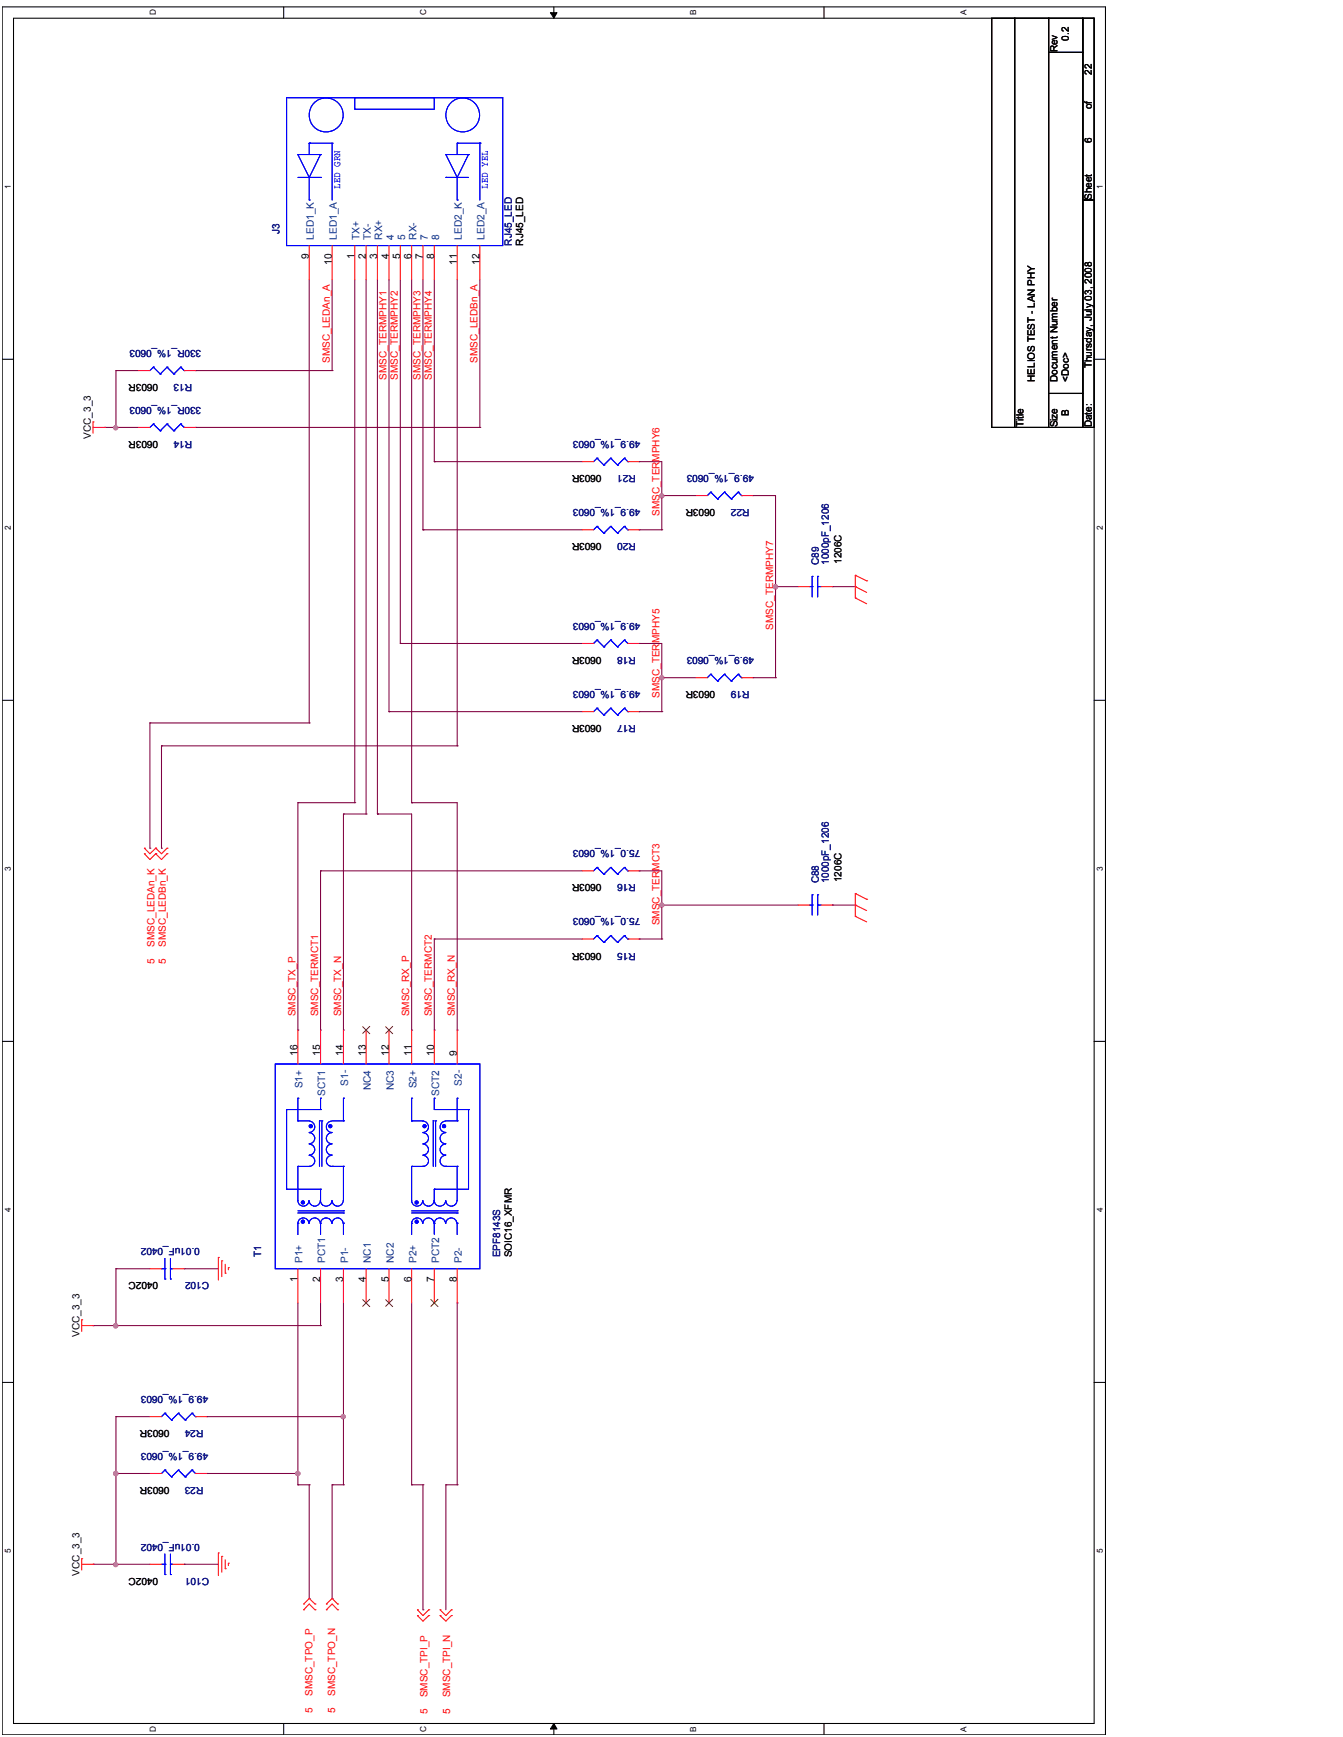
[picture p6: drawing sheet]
<svg xmlns="http://www.w3.org/2000/svg" width="216mm" height="279mm" viewBox="0 0 216 279" stroke-linecap="round" stroke-linejoin="round" font-family="sans-serif">
<path d="M.4 1.1h177.3v277.9h-177.3zM2.2 2.9h173.7v274.3h-173.7z" fill="none" stroke="#000" stroke-width=".17"/>
<g fill="#fff">
<path d="M.6 249.1h1.4v.7h-1.4z"/>
<path d="M176.1 249.1h1.5v.7h-1.5z"/>
</g>
<path d="M.4 222.4h1.8M175.9 222.4h1.8" fill="none" stroke="#000" stroke-width=".17"/>
<g fill="#fff">
<path d="M.6 194.2h1.4v.7h-1.4z"/>
<path d="M176.1 194.2h1.5v.7h-1.5z"/>
</g>
<path d="M.4 167.5h1.8M175.9 167.5h1.8" fill="none" stroke="#000" stroke-width=".17"/>
<g fill="#fff">
<path d="M.6 139.4h1.4v.7h-1.4z"/>
<path d="M176.1 139.4h1.5v.7h-1.5z"/>
</g>
<path d="M.4 112.6h1.8M175.9 112.6h1.8" fill="none" stroke="#000" stroke-width=".17"/>
<g fill="#fff">
<path d="M.6 84.5h1.4v.7h-1.4z"/>
<path d="M176.1 84.5h1.5v.7h-1.5z"/>
</g>
<path d="M.4 57.8h1.8M175.9 57.8h1.8" fill="none" stroke="#000" stroke-width=".17"/>
<g fill="#fff">
<path d="M.6 29.6h1.4v.8h-1.4z"/>
<path d="M176.1 29.6h1.5v.8h-1.5z"/>
<path d="M23.9 277.7h1.5v.9h-1.5z"/>
<path d="M23.9 1.5h1.5v1h-1.5z"/>
<path d="M67.3 277.7h1.5v.9h-1.5z"/>
<path d="M67.3 1.5h1.5v1h-1.5z"/>
</g>
<path d="M45.6 1.1v1.8M45.6 277.2v1.8" fill="none" stroke="#000" stroke-width=".17"/>
<g fill="#fff">
<path d="M110.7 277.7h1.5v.9h-1.5z"/>
<path d="M110.7 1.6h1.5v.9h-1.5z"/>
</g>
<path d="M89 1.1v1.8M89 277.2v1.8" fill="none" stroke="#000" stroke-width=".17"/>
<path d="M88.5 2h1l-.5 .9zM89 277.2l.5 .9h-1z" fill="#000"/>
<path d="M88.5 2h1l-.5 .9zM89 277.2l.5 .9h-1z" fill="none" stroke="#000" stroke-width=".16"/>
<g fill="#fff">
<path d="M154.2 277.7h1.5v.9h-1.5z"/>
<path d="M154.2 1.6h1.5v.9h-1.5z"/>
</g>
<path d="M132.5 1.1v1.8M132.5 277.2v1.8" fill="none" stroke="#000" stroke-width=".17"/>
<g fill="none" stroke="#800040" stroke-width=".17">
<path d="M18.6 59.6h.1M18.6 59.6h3.7M18.6 59.6v9.2M31.4 59.6h.1M31.4 59.6h22M53.4 59.6h.1M53.4 45v14.6M77.1 45v23.8M16.8 68.8h.1M16.8 68.8h1.8M18.6 68.8h.1M31.4 68.8h.1"/>
<path d="M31.4 68.8h45.7M77.1 68.8h.1"/>
</g>
<circle cx="18.6" cy="68.8" r=".34" fill="#f0f"/>
<circle cx="18.6" cy="68.8" r=".34" fill="none" stroke="#f0f" stroke-width=".17"/>
<g fill="none" stroke="#800040" stroke-width=".17">
<path d="M49.7 45v71.3M57 45v84.1M58.9 45v85.9M60.7 45v85.9M66.2 45v84.1M73.5 45v75M18.6 68.8h.1M18.6 68.8h3.7M49.7 116.3h.1M73.5 120h.1M47.9 129.1h.1M47.9 129.1v36.6"/>
<path d="M47.9 129.1h9.1M55.2 130.9h.1M55.2 130.9h3.7M55.2 130.9v34.8M57 129.1h.1M58.9 130.9h.1M60.7 130.9h.1M60.7 130.9h5.5v34.8M66.2 129.1h.1M66.2 129.1h7.3v36.6M51.5 140.1h.1M51.5 140.1h42.1"/>
<path d="M51.5 140.1v25.6M69.8 151h.1M69.8 151v14.7M69.8 151h23.8M102.7 151h.1M102.7 140.1h.1M102.7 140.1h3.7v5.5M102.7 151h3.7M106.4 145.6h.1M106.4 145.6h22M47.9 165.7h.1M51.5 165.7h.1"/>
<path d="M55.2 165.7h.1M66.2 165.7h.1M69.8 165.7h.1M73.5 165.7h.1"/>
</g>
<circle cx="106.4" cy="145.6" r=".34" fill="#f0f"/>
<circle cx="106.4" cy="145.6" r=".34" fill="none" stroke="#f0f" stroke-width=".17"/>
<g fill="none" stroke="#800040" stroke-width=".17">
<path d="M68 45v40.2M69.8 45v29.3M69.8 74.3h.1M69.8 74.3h23.8M106.4 79.7h.1M106.4 74.3v5.4M68 85.2h.1M68 85.2h25.6M102.7 85.2h.1M102.7 85.2h3.7M24.1 116.3h.1M24.1 116.3h25.6"/>
<path d="M24.1 116.3v20.1M26 120h.1M26 120h47.5M26 120v16.4M24.1 136.4h.1M26 136.4h.1M106.4 151h.1M106.4 145.6v5.4"/>
</g>
<circle cx="106.4" cy="79.8" r=".34" fill="#f0f"/>
<circle cx="106.4" cy="79.8" r=".34" fill="none" stroke="#f0f" stroke-width=".17"/>
<path d="M102.7 74.3h.1M102.7 74.3h3.7M106.4 79.7h.1M106.4 79.7h5.5M102.7 114.5h.1M102.7 114.5h3.7M106.4 109h.1M106.4 103.5v5.5" fill="none" stroke="#800040" stroke-width=".17"/>
<circle cx="106.4" cy="109" r=".34" fill="#f0f"/>
<circle cx="106.4" cy="109" r=".34" fill="none" stroke="#f0f" stroke-width=".17"/>
<path d="M124.7 79.7v14.7M124.7 94.4h.1M102.7 103.5h.1M102.7 103.5h3.7M106.4 109h.1M106.4 109h5.5M121 109h.1M121 109h3.7" fill="none" stroke="#800040" stroke-width=".17"/>
<circle cx="124.7" cy="94.4" r=".36" fill="#f0f"/>
<circle cx="124.7" cy="94.4" r=".36" fill="none" stroke="#f0f" stroke-width=".17"/>
<g fill="none" stroke="#800040" stroke-width=".17">
<path d="M62.5 45v69.5M64.4 45v58.5M106.4 79.7v5.5M121 79.7h.1M121 79.7h3.7M106.4 85.2h.1M124.7 94.4h.1M124.7 94.4h3.7M124.7 94.4v14.6M133.8 94.4h.1M133.8 94.4h3.7M62.5 114.5h.1"/>
<path d="M62.5 114.5h31.1M64.4 103.5h.1M64.4 103.5h29.2M106.4 114.5h.1M106.4 109v5.5M124.7 109h.1M133.8 145.6h.1M133.8 145.6h3.7M18.6 213.2h.1M18.6 213.2h32.9M51.5 213.2h.1M51.5 209.6v3.6"/>
</g>
<circle cx="18.6" cy="213.2" r=".36" fill="#f0f"/>
<circle cx="18.6" cy="213.2" r=".36" fill="none" stroke="#f0f" stroke-width=".17"/>
<g fill="none" stroke="#800040" stroke-width=".17">
<path d="M47.9 209.6v27.4M55.2 209.6v18.3M33.2 237h.1M33.2 237h14.7M47.9 237h.1M47.9 238.8h1.8M49.7 238.8h.1M49.7 238.8v18.3M53.4 238.8h.1M53.4 238.8h1.8M53.4 238.8v18.3M55.2 227.9h.1"/>
<path d="M49.7 257.1h.1M53.4 257.1h.1"/>
</g>
<circle cx="47.9" cy="237" r=".35" fill="#f0f"/>
<circle cx="47.9" cy="237" r=".35" fill="none" stroke="#f0f" stroke-width=".17"/>
<path d="M33.2 227.9h.1M33.2 227.9h22" fill="none" stroke="#800040" stroke-width=".17"/>
<circle cx="55.2" cy="227.9" r=".34" fill="#f0f"/>
<circle cx="55.2" cy="227.9" r=".34" fill="none" stroke="#f0f" stroke-width=".17"/>
<path d="M18.6 237h.1M18.6 237h5.5" fill="none" stroke="#800040" stroke-width=".17"/>
<circle cx="18.6" cy="237" r=".34" fill="#f0f"/>
<circle cx="18.6" cy="237" r=".34" fill="none" stroke="#f0f" stroke-width=".17"/>
<g fill="none" stroke="#800040" stroke-width=".17">
<path d="M66.2 209.6v29.2M73.5 209.6h.1M73.5 209.6v29.2M18.6 227.9h.1M18.6 237h.1M18.6 227.9h5.5M18.6 227.9v23.7M66.2 238.8h.1M66.2 238.8h1.8M68 238.8h.1M68 238.8v20.1M71.7 238.8h.1"/>
<path d="M71.7 238.8h1.8M71.7 238.8v20.1M73.5 238.8h.1M18.6 251.6h.1M18.6 251.6h5.5M68 258.9h.1"/>
</g>
<circle cx="18.6" cy="237" r=".34" fill="#f0f"/>
<circle cx="18.6" cy="237" r=".34" fill="none" stroke="#f0f" stroke-width=".17"/>
<circle cx="18.6" cy="251.7" r=".34" fill="#f0f"/>
<circle cx="18.6" cy="251.7" r=".34" fill="none" stroke="#f0f" stroke-width=".17"/>
<g fill="none" stroke="#800040" stroke-width=".17">
<path d="M15 213.2h.1M15 213.2h3.6M18.6 213.2h.1M18.6 204.1h.1M18.6 204.1v9.1M18.6 204.1h5.5M29.6 204.1h.1M29.6 204.1h5.5M47.9 238.8h.1M47.9 237v1.8M55.2 238.8h.1M55.2 227.9v10.9"/>
<path d="M15 251.6h.1M15 251.6h3.6M29.6 251.6h.1M29.6 251.6h5.5"/>
</g>
<g fill="none" stroke="#f00" stroke-width=".17">
<path d="M22.3 59.6h1.8M29.6 59.6h1.8M15 67.9h.1M15 68.8h1.8M15 67.9v1.8M16.8 68.8h.1M22.3 68.8h1.8M29.6 68.8h1.8M93.6 74.3h1.8M100.9 74.3h1.8M111.9 79.7h1.8M119.2 79.7h1.8"/>
<path d="M93.6 85.2h1.8M100.9 85.2h1.8M128.4 94.4h1.8M132 94.4h1.8M137.5 96.2h.1M137.5 92.5h.1M137.5 94.4h.1M137.5 96.2l1.8 .9M137.5 92.5v3.7M137.5 92.5l1.8 .9M137.5 94.4l1.8 .9M139.3 93.4h.1"/>
<path d="M93.6 114.5h1.8M93.6 103.5h1.8M100.9 114.5h1.8M100.9 103.5h1.8M111.9 109h1.8M119.2 109h1.8M23.2 137.3h.1M23.2 136.4h.1M23.2 137.3l.9 1 .9-1M23.2 136.4l.9 .9 .9-.9M25 137.3h.1M25 136.4h.1"/>
<path d="M25 137.3l1 1 .9-1M25 136.4l1 .9 .9-.9M26.9 137.3h.1M26.9 136.4h.1M93.6 151h1.8M93.6 140.1h1.8M100.9 151h1.8M100.9 140.1h1.8M128.4 145.6h1.8M132 145.6h1.8M137.5 147.4h.1M137.5 143.7h.1"/>
<path d="M137.5 145.6h.1M137.5 143.7v3.7M137.5 147.4l1.8 .9M137.5 143.7l1.8 1M137.5 145.6l1.8 .9M139.3 144.7h.1M13.1 212.3h.1M13.1 213.2h1.9M13.1 212.3v1.9M15 213.2h.1M24.1 204.1h1.9M27.8 204.1h1.8"/>
<path d="M35.1 202.3h.1M35.1 202.3v3.6M35.7 202.8h.1M35.7 202.8v2.6M36.2 204.8h.1M36.2 203.4v1.4M36.7 203.9h.1M36.7 203.9v.4M24.1 237h1.9M24.1 227.9h1.9M31.4 237h1.8M31.4 227.9h1.8"/>
<path d="M13.1 250.7h.1M13.1 250.7v1.8M13.1 251.6h1.9M15 251.6h.1M24.1 251.6h1.9M27.8 251.6h1.8M35.1 249.8h.1M35.1 249.8v3.6M35.7 250.3h.1M35.7 250.3v2.6M36.2 252.3h.1M36.2 250.9v1.4"/>
<path d="M36.7 251.4h.1M36.7 251.4v.4M48.8 258h.1M48.8 258.9h.1M48.8 258l.9-.9 .9 .9M48.8 258.9l.9-.9 .9 .9M50.6 258h.1M50.6 258.9h.1M52.5 258h.1M52.5 258.9h.1M52.5 258l.9-.9 .9 .9M52.5 258.9l.9-.9 .9 .9"/>
<path d="M54.3 258h.1M54.3 258.9h.1M67.1 259.9h.1M67.1 258.9h.1M67.1 259.9l.9 .9 .9-.9M67.1 258.9l.9 1 .9-1M68.9 259.9h.1M68.9 258.9h.1M70.7 259.9h.1M70.7 258.9h.1M70.7 259.9l1 .9 .9-.9M70.7 258.9l1 1 .9-1"/>
<path d="M72.6 259.9h.1M72.6 258.9h.1"/>
</g>
<path d="M159.4 2.9h3.7v65.9h-3.7zM163.1 2.9h5.5v65.9h-5.5zM168.6 8.4h5.5v54.9h-5.5zM168.6 2.9h5.5v5.5h-5.5zM174.1 2.9h1.8v29.3h-1.8zM174.1 32.2h1.8v36.6h-1.8zM168.6 63.3h5.5v5.5h-5.5z" fill="none" stroke="#000" stroke-width=".17"/>
<g fill="none" stroke="#00f" stroke-width=".17">
<path d="M24.7 59.1h.1M24.7 59.1l-.6 .5M24.7 59.1l1.1 1.1M26.9 59.1h.1M26.9 59.1l-1.1 1.1M26.9 59.1l1.1 1.1M29.1 59.1h.1M29.1 59.1l-1.1 1.1M29.1 59.1l.5 .5M29.6 59.6h.1M24.7 68.2h.1M24.7 68.2l-.6 .6"/>
<path d="M24.7 68.2l1.1 1.1M25.8 60.2h.1M25.8 69.3h.1M26.9 68.2h.1M26.9 68.2l-1.1 1.1M26.9 68.2l1.1 1.1M28 60.2h.1M28 69.3h.1M29.1 68.2h.1M29.1 68.2l-1.1 1.1M29.1 68.2l.5 .6M29.6 68.8h.1"/>
<path d="M96 73.7h.1M96 73.7l-.6 .6M96 73.7l1.1 1.1M97.1 74.8h.1M98.2 73.7h.1M98.2 73.7l-1.1 1.1M98.2 73.7l1.1 1.1M99.3 74.8h.1M100.4 73.7h.1M100.4 73.7l-1.1 1.1M100.4 73.7l.5 .6M100.9 74.3h.1"/>
<path d="M114.3 79.2h.1M114.3 79.2l-.6 .5M114.3 79.2l1.1 1.1M116.5 79.2h.1M116.5 79.2l-1.1 1.1M116.5 79.2l1.1 1.1M118.7 79.2h.1M118.7 79.2l-1.1 1.1M118.7 79.2l.5 .5M119.2 79.7h.1M96 84.7h.1M96 84.7l-.6 .5"/>
<path d="M96 84.7l1.1 1.1M97.1 85.8h.1M98.2 84.7h.1M98.2 84.7l-1.1 1.1M98.2 84.7l1.1 1.1M99.3 85.8h.1M100.4 84.7h.1M100.4 84.7l-1.1 1.1M100.4 84.7l.5 .5M100.9 85.2h.1M115.4 80.3h.1M117.6 80.3h.1"/>
<path d="M130.2 94.4h.4M130.6 94.4h.1M130.6 92.7h.1M130.6 92.7v3.3M131.4 92.7h.1M131.4 94.4h.1M131.4 92.7v3.3M131.4 94.4h.6M96 113.9h.1M96 103h.1M96 113.9l-.6 .6M96 113.9l1.1 1.1"/>
<path d="M96 103l-.6 .5M96 103l1.1 1.1M97.1 115h.1M97.1 104.1h.1M98.2 113.9h.1M98.2 103h.1M98.2 113.9l-1.1 1.1M98.2 113.9l1.1 1.1M98.2 103l-1.1 1.1M98.2 103l1.1 1.1M99.3 115h.1M99.3 104.1h.1"/>
<path d="M100.4 113.9h.1M100.4 103h.1M100.4 113.9l-1.1 1.1M100.4 113.9l.5 .6M100.4 103l-1.1 1.1M100.4 103l.5 .5M100.9 114.5h.1M100.9 103.5h.1M114.3 108.5h.1M114.3 108.5l-.6 .5M114.3 108.5l1.1 1.1M115.4 109.6h.1"/>
<path d="M116.5 108.5h.1M116.5 108.5l-1.1 1.1M116.5 108.5l1.1 1.1M117.6 109.6h.1M118.7 108.5h.1M118.7 108.5l-1.1 1.1M118.7 108.5l.5 .5M119.2 109h.1M96 139.5h.1M96 139.5l-.6 .6M96 139.5l1.1 1.1M98.2 139.5h.1"/>
<path d="M98.2 139.5l-1.1 1.1M98.2 139.5l1.1 1.1M100.4 139.5h.1M100.4 139.5l-1.1 1.1M100.4 139.5l.5 .6M96 150.5h.1M96 150.5l-.6 .5M96 150.5l1.1 1.1M97.1 151.6h.1M97.1 140.6h.1M98.2 150.5h.1M98.2 150.5l-1.1 1.1"/>
<path d="M98.2 150.5l1.1 1.1M99.3 151.6h.1M99.3 140.6h.1M100.4 150.5h.1M100.4 150.5l-1.1 1.1M100.4 150.5l.5 .5M100.9 151h.1M100.9 140.1h.1M130.2 145.6h.4M130.6 145.6h.1M130.6 143.9h.1M130.6 143.9v3.3"/>
<path d="M131.4 143.9h.1M131.4 145.6h.1M131.4 145.6h.6M131.4 143.9v3.3M46.1 178.5h.1M46.1 178.5v12.8M46.1 178.5h5.4M47.9 176.7h.1M47.9 176.7v3.6M51.5 178.5h.1M51.5 176.7h.1M51.5 176.7v1.8"/>
<path d="M55.2 176.7h.1M55.2 176.7v3.6M46.1 191.3h.1M46.1 191.3h5.4M47.9 196.8a.89 .89 0 0 1 .9-.9 .89 .89 0 0 1 .9 .9M47.9 187.6v5.5a.89 .89 0 0 0 .9 .9 .89 .89 0 0 0 .9-.9M47.9 196.8h.1M47.9 187.6h.1M47.9 180.3h.1M47.9 195.1h7.3M47.9 194.8h7.3M47.9 196.8v1.8"/>
<path d="M47.9 187.6h1.8M47.9 180.3h1.8M49.7 196.8a.89 .89 0 0 1 .9-.9 .89 .89 0 0 1 .9 .9M49.7 185.8a.89 .89 0 0 1 .9 .9 .89 .89 0 0 1-.9 .9M49.7 184a.89 .89 0 0 1 .9 .9 .89 .89 0 0 1-.9 .9M49.7 182.2a.89 .89 0 0 1 .9 .9 .89 .89 0 0 1-.9 .9M49.7 180.3a.91 .91 0 0 1 .9 .9 .91 .91 0 0 1-.9 1M49.7 193.1a.89 .89 0 0 0 .9 .9 .89 .89 0 0 0 .9-.9M49.7 187.6h.1M51.4 180.3h.1M51.4 180.3v7.3M51.5 196.8a.91 .91 0 0 1 1-.9 .91 .91 0 0 1 .8 .9"/>
<path d="M51.5 191.3v1.8a.91 .91 0 0 0 .9 .9 .91 .91 0 0 0 .9-.9M51.5 196.8h.1M51.5 191.3h.1M51.5 196.8v1.8M51.7 180.3h.1M51.7 180.3v7.3M53.3 184a.89 .89 0 0 0-.8 .9 .89 .89 0 0 0 .9 .9M53.3 185.8a.89 .89 0 0 0-.8 .9 .89 .89 0 0 0 .9 .9M53.3 182.2a.89 .89 0 0 0-.8 .9 .89 .89 0 0 0 .9 .9M53.3 180.3a.91 .91 0 0 0-.9 1 .91 .91 0 0 0 1 .9M53.4 196.8a.89 .89 0 0 1 .9-.9 .89 .89 0 0 1 .9 .9M53.4 193.1a.89 .89 0 0 0 .9 .9 .89 .89 0 0 0 .9-.9"/>
<path d="M53.4 187.6h.1M53.4 187.6h1.8M53.4 180.3h1.8M55.2 195.1h.1M55.2 194.8h.1M55.2 196.8h.1M55.2 187.6h.1M55.2 180.3h.1M55.2 187.6v5.5M55.2 196.8v1.8M26 204.1h.5M26.5 205.7h.1"/>
<path d="M26.5 204.1h.1M26.5 202.4v3.3M27.4 204.1h.1M27.4 205.7h.1M27.4 202.4v3.3M27.4 204.1h.4M26.5 236.5h.1M26.5 227.3h.1M26.5 236.5l-.5 .5M26.5 236.5l1.1 1.1M26.5 227.3l-.5 .6M26.5 227.3l1.1 1.1"/>
<path d="M27.6 237.6h.1M27.6 228.4h.1M28.7 236.5h.1M28.7 227.3h.1M28.7 236.5l-1.1 1.1M28.7 236.5l1.1 1.1M28.7 227.3l-1.1 1.1M28.7 227.3l1.1 1.1M29.8 237.6h.1M29.8 228.4h.1M30.9 236.5h.1M30.9 227.3h.1"/>
<path d="M30.9 236.5l-1.1 1.1M30.9 236.5l.5 .5M30.9 227.3l-1.1 1.1M30.9 227.3l.5 .6M31.4 237h.1M31.4 227.9h.1M26 251.6h.5M26.5 253.3h.1M26.5 251.6h.1M26.5 250v3.3M27.4 251.6h.1M27.4 253.3h.1"/>
<path d="M27.4 251.6h.4M27.4 250v3.3"/>
</g>
<circle cx="50" cy="181.1" r=".26" fill="#00f"/>
<circle cx="50" cy="181.1" r=".26" fill="none" stroke="#00f" stroke-width=".17"/>
<circle cx="53.1" cy="181.1" r=".26" fill="#00f"/>
<circle cx="53.1" cy="181.1" r=".26" fill="none" stroke="#00f" stroke-width=".17"/>
<circle cx="48.7" cy="196.5" r=".26" fill="#00f"/>
<circle cx="48.7" cy="196.5" r=".26" fill="none" stroke="#00f" stroke-width=".17"/>
<circle cx="48.7" cy="193.4" r=".26" fill="#00f"/>
<g fill="none" stroke="#00f" stroke-width=".17">
<path d="M68 184a.89 .89 0 0 1 .9 .9 .89 .89 0 0 1-.9 .9M69.8 196.8a.91 .91 0 0 1 .9-.9 .91 .91 0 0 1 .9 .9M69.8 191.3h.1M69.8 193.1a.91 .91 0 0 0 .9 .9 .91 .91 0 0 0 .9-.9M69.8 191.3h5.5M71.6 182.2a.89 .89 0 0 0-.9 .9 .89 .89 0 0 0 1 .9M71.7 187.6h.1M71.7 180.3h1.8M71.7 187.6h1.8M73.5 180.3h.1"/>
<circle cx="48.7" cy="193.4" r=".26"/>
</g>
<circle cx="71.4" cy="181.1" r=".26" fill="#00f"/>
<g fill="none" stroke="#00f" stroke-width=".17">
<path d="M66.2 176.7h.1M66.2 176.7v3.6M69.8 176.7h.1M69.8 176.7v1.8h5.5M75.3 178.5h.1M66.2 187.6v5.5a.89 .89 0 0 0 .9 .9 .89 .89 0 0 0 .9-.9M66.2 196.8h.1M66.2 180.3h.1M66.2 187.6h.1M66.2 194.8h7.3M66.2 196.8v1.8M66.2 180.3h1.8"/>
<path d="M68 180.3a.91 .91 0 0 1 .9 .9 .91 .91 0 0 1-.9 1M68 193.1a.89 .89 0 0 0 .9 .9 .89 .89 0 0 0 .9-.9M69.6 180.3h.1M69.6 180.3v7.3M69.8 191.3h.1M69.8 191.3v1.8M71.6 185.8a.89 .89 0 0 0-.9 .9 .89 .89 0 0 0 1 .9M71.6 180.3a.91 .91 0 0 0-.9 1 .91 .91 0 0 0 1 .9M71.7 193.1a.89 .89 0 0 0 .9 .9 .89 .89 0 0 0 .9-.9M71.7 196.8a.89 .89 0 0 1 .9-.9 .89 .89 0 0 1 .9 .9M73.5 194.8h.1M73.5 187.6h.1"/>
<path d="M73.5 187.6v5.5"/>
<circle cx="71.4" cy="181.1" r=".26"/>
</g>
<circle cx="67" cy="193.4" r=".26" fill="#00f"/>
<g fill="none" stroke="#00f" stroke-width=".17">
<path d="M73.5 176.7h.1M73.5 176.7v3.6M66.2 196.8a.89 .89 0 0 1 .9-.9 .89 .89 0 0 1 .9 .9M66.2 187.6h1.8M68 187.6h.1M70 180.3h.1M70 180.3v7.3M73.5 196.8h.1M73.5 196.8v1.8"/>
<circle cx="67" cy="193.4" r=".26"/>
</g>
<circle cx="68.3" cy="181.1" r=".26" fill="#00f"/>
<g fill="none" stroke="#00f" stroke-width=".17">
<path d="M75.3 178.5h.1M75.3 178.5v12.8M66.2 195.1h7.3M68 196.8a.89 .89 0 0 1 .9-.9 .89 .89 0 0 1 .9 .9M68 185.8a.89 .89 0 0 1 .9 .9 .89 .89 0 0 1-.9 .9M68 182.2a.89 .89 0 0 1 .9 .9 .89 .89 0 0 1-.9 .9M69.8 196.8h.1M69.8 196.8v1.8M71.6 184a.89 .89 0 0 0-.9 .9 .89 .89 0 0 0 1 .9M73.5 195.1h.1"/>
<circle cx="68.3" cy="181.1" r=".26"/>
</g>
<circle cx="67" cy="196.5" r=".26" fill="#00f"/>
<g fill="none" stroke="#00f" stroke-width=".17">
<path d="M44.2 171.1h32.9v33h-32.9zM46.1 178.5h.1M46.1 178.5v12.8M46.1 178.5h5.4M47.9 176.7h.1M47.9 176.7v3.6M51.5 178.5h.1M51.5 176.7h.1M51.5 176.7v1.8M55.2 176.7h.1M55.2 176.7v3.6M46.1 191.3h.1"/>
<path d="M46.1 191.3h5.4M47.9 196.8a.89 .89 0 0 1 .9-.9 .89 .89 0 0 1 .9 .9M47.9 187.6v5.5a.89 .89 0 0 0 .9 .9 .89 .89 0 0 0 .9-.9M47.9 196.8h.1M47.9 187.6h.1M47.9 180.3h.1M47.9 195.1h7.3M47.9 194.8h7.3M47.9 196.8v1.8M47.9 187.6h1.8M47.9 180.3h1.8M49.7 196.8a.89 .89 0 0 1 .9-.9 .89 .89 0 0 1 .9 .9"/>
<path d="M49.7 185.8a.89 .89 0 0 1 .9 .9 .89 .89 0 0 1-.9 .9M49.7 184a.89 .89 0 0 1 .9 .9 .89 .89 0 0 1-.9 .9M49.7 182.2a.89 .89 0 0 1 .9 .9 .89 .89 0 0 1-.9 .9M49.7 180.3a.91 .91 0 0 1 .9 .9 .91 .91 0 0 1-.9 1M49.7 193.1a.89 .89 0 0 0 .9 .9 .89 .89 0 0 0 .9-.9M49.7 187.6h.1M51.4 180.3h.1M51.4 180.3v7.3M51.5 196.8a.91 .91 0 0 1 1-.9 .91 .91 0 0 1 .8 .9M51.5 191.3v1.8a.91 .91 0 0 0 .9 .9 .91 .91 0 0 0 .9-.9M51.5 196.8h.1M51.5 191.3h.1"/>
<path d="M51.5 196.8v1.8M51.7 180.3h.1M51.7 180.3v7.3M53.3 184a.89 .89 0 0 0-.8 .9 .89 .89 0 0 0 .9 .9M53.3 185.8a.89 .89 0 0 0-.8 .9 .89 .89 0 0 0 .9 .9M53.3 182.2a.89 .89 0 0 0-.8 .9 .89 .89 0 0 0 .9 .9M53.3 180.3a.91 .91 0 0 0-.9 1 .91 .91 0 0 0 1 .9M53.4 196.8a.89 .89 0 0 1 .9-.9 .89 .89 0 0 1 .9 .9M53.4 193.1a.89 .89 0 0 0 .9 .9 .89 .89 0 0 0 .9-.9M53.4 187.6h.1M53.4 187.6h1.8M53.4 180.3h1.8"/>
<path d="M55.2 195.1h.1M55.2 194.8h.1M55.2 196.8h.1M55.2 187.6h.1M55.2 180.3h.1M55.2 187.6v5.5M55.2 196.8v1.8"/>
<circle cx="67" cy="196.5" r=".26"/>
</g>
<circle cx="50" cy="181.1" r=".26" fill="#00f"/>
<circle cx="50" cy="181.1" r=".26" fill="none" stroke="#00f" stroke-width=".17"/>
<circle cx="53.1" cy="181.1" r=".26" fill="#00f"/>
<circle cx="53.1" cy="181.1" r=".26" fill="none" stroke="#00f" stroke-width=".17"/>
<circle cx="48.7" cy="196.5" r=".26" fill="#00f"/>
<circle cx="48.7" cy="196.5" r=".26" fill="none" stroke="#00f" stroke-width=".17"/>
<circle cx="48.7" cy="193.4" r=".26" fill="#00f"/>
<g fill="none" stroke="#00f" stroke-width=".17">
<path d="M68 184a.89 .89 0 0 1 .9 .9 .89 .89 0 0 1-.9 .9M69.8 196.8a.91 .91 0 0 1 .9-.9 .91 .91 0 0 1 .9 .9M69.8 191.3h.1M69.8 193.1a.91 .91 0 0 0 .9 .9 .91 .91 0 0 0 .9-.9M69.8 191.3h5.5M71.6 182.2a.89 .89 0 0 0-.9 .9 .89 .89 0 0 0 1 .9M71.7 187.6h.1M71.7 180.3h1.8M71.7 187.6h1.8M73.5 180.3h.1"/>
<circle cx="48.7" cy="193.4" r=".26"/>
</g>
<circle cx="71.4" cy="181.1" r=".26" fill="#00f"/>
<g fill="none" stroke="#00f" stroke-width=".17">
<path d="M66.2 176.7h.1M66.2 176.7v3.6M69.8 176.7h.1M69.8 176.7v1.8h5.5M75.3 178.5h.1M66.2 187.6v5.5a.89 .89 0 0 0 .9 .9 .89 .89 0 0 0 .9-.9M66.2 196.8h.1M66.2 180.3h.1M66.2 187.6h.1M66.2 194.8h7.3M66.2 196.8v1.8M66.2 180.3h1.8"/>
<path d="M68 180.3a.91 .91 0 0 1 .9 .9 .91 .91 0 0 1-.9 1M68 193.1a.89 .89 0 0 0 .9 .9 .89 .89 0 0 0 .9-.9M69.6 180.3h.1M69.6 180.3v7.3M69.8 191.3h.1M69.8 191.3v1.8M71.6 185.8a.89 .89 0 0 0-.9 .9 .89 .89 0 0 0 1 .9M71.6 180.3a.91 .91 0 0 0-.9 1 .91 .91 0 0 0 1 .9M71.7 193.1a.89 .89 0 0 0 .9 .9 .89 .89 0 0 0 .9-.9M71.7 196.8a.89 .89 0 0 1 .9-.9 .89 .89 0 0 1 .9 .9M73.5 194.8h.1M73.5 187.6h.1"/>
<path d="M73.5 187.6v5.5"/>
<circle cx="71.4" cy="181.1" r=".26"/>
</g>
<circle cx="67" cy="193.4" r=".26" fill="#00f"/>
<g fill="none" stroke="#00f" stroke-width=".17">
<path d="M73.5 176.7h.1M73.5 176.7v3.6M66.2 196.8a.89 .89 0 0 1 .9-.9 .89 .89 0 0 1 .9 .9M66.2 187.6h1.8M68 187.6h.1M70 180.3h.1M70 180.3v7.3M73.5 196.8h.1M73.5 196.8v1.8"/>
<circle cx="67" cy="193.4" r=".26"/>
</g>
<circle cx="68.3" cy="181.1" r=".26" fill="#00f"/>
<g fill="none" stroke="#00f" stroke-width=".17">
<path d="M75.3 178.5h.1M75.3 178.5v12.8M66.2 195.1h7.3M68 196.8a.89 .89 0 0 1 .9-.9 .89 .89 0 0 1 .9 .9M68 185.8a.89 .89 0 0 1 .9 .9 .89 .89 0 0 1-.9 .9M68 182.2a.89 .89 0 0 1 .9 .9 .89 .89 0 0 1-.9 .9M69.8 196.8h.1M69.8 196.8v1.8M71.6 184a.89 .89 0 0 0-.9 .9 .89 .89 0 0 0 1 .9M73.5 195.1h.1"/>
<circle cx="68.3" cy="181.1" r=".26"/>
</g>
<circle cx="67" cy="196.5" r=".26" fill="#00f"/>
<g fill="none" stroke="#00f" stroke-width=".17">
<path d="M46.1 15.7h34.7v23.8h-34.7zM57 15.7h12.8v1.9h-12.8zM47.9 24.9h.1M47.9 28.5h3.6M47.9 24.9l1.8 3.6M47.9 24.9h3.6M49.7 23h.1M49.7 32.2h.1M49.7 23v1.9M49.7 28.5v3.7M49.7 23h3.7M51.5 28.5h.1"/>
<path d="M51.5 24.9h.1M51.5 24.9l-1.8 3.6M53.4 23h.1M53.4 23v9.2M71.7 28.5h.1M71.7 24.9h.1M71.7 28.5h3.6M71.7 24.9h3.6M71.7 24.9l1.8 3.6M73.5 32.2h.1M73.5 23h.1M73.5 23v1.9"/>
<path d="M73.5 28.5v3.7M73.5 23h3.6M75.3 24.9h.1M75.3 24.9l-1.8 3.6M77.1 23h.1M77.1 23v9.2M44.2 171.1h32.9v33h-32.9z"/>
<circle cx="52.4" cy="18.5" r="2.74"/>
<circle cx="74.4" cy="18.5" r="2.73"/>
<circle cx="67" cy="196.5" r=".26"/>
</g>
<g fill="none" stroke="#f00" stroke-width=".17">
<path d="M49.7 39.5v5.5M53.4 39.5v5.5M57 39.5v5.5M58.9 39.5v5.5M60.7 39.5v5.5M62.5 39.5v5.5M64.4 39.5v5.5M66.2 39.5v5.5M68 39.5v5.5M69.8 39.5v5.5M73.5 39.5v5.5M77.1 39.5v5.5"/>
<path d="M47.9 165.7v5.4M51.5 165.7v5.4M55.2 165.7v5.4M58.9 165.7v5.4M62.5 165.7v5.4M66.2 165.7v5.4M69.8 165.7v5.4M73.5 165.7v5.4M47.9 204.1v5.5M51.5 204.1v5.5M55.2 204.1v5.5M58.9 204.1v5.5"/>
<path d="M62.5 204.1v5.5M66.2 204.1v5.5M69.8 204.1v5.5M73.5 204.1v5.5"/>
</g>
<path d="M58.3 165.1l1.1 1.2M59.4 165.1l-1.1 1.1M62 165.1l1.1 1.2M63.1 165.1l-1.1 1.1M58.3 209l1.1 1.2M59.4 209l-1.1 1.1M62 209l1.1 1.2M63.1 209l-1.1 1.1M69.3 209l1.1 1.2M70.4 209l-1.1 1.1" fill="none" stroke="#804000" stroke-width=".16"/>
<circle cx="18.6" cy="68.8" r=".34" fill="#f0f"/>
<circle cx="18.6" cy="68.8" r=".34" fill="none" stroke="#f0f" stroke-width=".17"/>
<circle cx="106.4" cy="145.6" r=".34" fill="#f0f"/>
<circle cx="106.4" cy="145.6" r=".34" fill="none" stroke="#f0f" stroke-width=".17"/>
<circle cx="106.4" cy="79.8" r=".34" fill="#f0f"/>
<circle cx="106.4" cy="79.8" r=".34" fill="none" stroke="#f0f" stroke-width=".17"/>
<circle cx="106.4" cy="109" r=".34" fill="#f0f"/>
<circle cx="106.4" cy="109" r=".34" fill="none" stroke="#f0f" stroke-width=".17"/>
<circle cx="124.7" cy="94.4" r=".36" fill="#f0f"/>
<circle cx="124.7" cy="94.4" r=".36" fill="none" stroke="#f0f" stroke-width=".17"/>
<circle cx="18.6" cy="213.2" r=".36" fill="#f0f"/>
<circle cx="18.6" cy="213.2" r=".36" fill="none" stroke="#f0f" stroke-width=".17"/>
<circle cx="47.9" cy="237" r=".35" fill="#f0f"/>
<circle cx="47.9" cy="237" r=".35" fill="none" stroke="#f0f" stroke-width=".17"/>
<circle cx="55.2" cy="227.9" r=".34" fill="#f0f"/>
<circle cx="55.2" cy="227.9" r=".34" fill="none" stroke="#f0f" stroke-width=".17"/>
<circle cx="18.6" cy="237" r=".34" fill="#f0f"/>
<circle cx="18.6" cy="237" r=".34" fill="none" stroke="#f0f" stroke-width=".17"/>
<circle cx="18.6" cy="237" r=".34" fill="#f0f"/>
<circle cx="18.6" cy="237" r=".34" fill="none" stroke="#f0f" stroke-width=".17"/>
<circle cx="18.6" cy="251.7" r=".34" fill="#f0f"/>
<circle cx="18.6" cy="251.7" r=".34" fill="none" stroke="#f0f" stroke-width=".17"/>
<g font-size="1.7">
<text x="49.7" y="41.7" transform="rotate(-90 49.7 41.7)">9</text>
<text x="57" y="41.7" transform="rotate(-90 57 41.7)">1</text>
<text x="58.8" y="41.7" transform="rotate(-90 58.8 41.7)">2</text>
<text x="60.6" y="41.7" transform="rotate(-90 60.6 41.7)">3</text>
<text x="62.5" y="41.7" transform="rotate(-90 62.5 41.7)">4</text>
<text x="64.3" y="41.7" transform="rotate(-90 64.3 41.7)">5</text>
<text x="66.1" y="41.7" transform="rotate(-90 66.1 41.7)">6</text>
<text x="68" y="41.7" transform="rotate(-90 68 41.7)">7</text>
<text x="69.8" y="41.7" transform="rotate(-90 69.8 41.7)">8</text>
<text x="53.3" y="42.6" transform="rotate(-90 53.3 42.6)">10</text>
<text x="73.5" y="42.6" transform="rotate(-90 73.5 42.6)">11</text>
<text x="77.1" y="42.6" transform="rotate(-90 77.1 42.6)">12</text>
<text x="47.8" y="169.9" transform="rotate(-90 47.8 169.9)">16</text>
<text x="51.5" y="169.9" transform="rotate(-90 51.5 169.9)">15</text>
<text x="55.2" y="169.9" transform="rotate(-90 55.2 169.9)">14</text>
<text x="58.8" y="169.9" transform="rotate(-90 58.8 169.9)">13</text>
<text x="62.5" y="169.9" transform="rotate(-90 62.5 169.9)">12</text>
<text x="66.1" y="169.9" transform="rotate(-90 66.1 169.9)">11</text>
<text x="69.8" y="169.9" transform="rotate(-90 69.8 169.9)">10</text>
<text x="73.5" y="169.9" transform="rotate(-90 73.5 169.9)">9</text>
<text x="47.8" y="206.3" transform="rotate(-90 47.8 206.3)">1</text>
<text x="51.5" y="206.3" transform="rotate(-90 51.5 206.3)">2</text>
<text x="55.2" y="206.3" transform="rotate(-90 55.2 206.3)">3</text>
<text x="58.8" y="206.3" transform="rotate(-90 58.8 206.3)">4</text>
<text x="62.5" y="206.3" transform="rotate(-90 62.5 206.3)">5</text>
<text x="66.1" y="206.3" transform="rotate(-90 66.1 206.3)">6</text>
<text x="69.8" y="206.3" transform="rotate(-90 69.8 206.3)">7</text>
<text x="73.5" y="206.3" transform="rotate(-90 73.5 206.3)">8</text>
</g>
<g font-size="1.7" fill="#004080">
<text x="50.5" y="38.6" transform="rotate(-90 50.5 38.6)">LED1_K</text>
<text x="54.2" y="38.6" transform="rotate(-90 54.2 38.6)">LED1_A</text>
<text x="57.8" y="38.6" transform="rotate(-90 57.8 38.6)">TX+</text>
<text x="59.6" y="38.6" transform="rotate(-90 59.6 38.6)">TX-</text>
<text x="61.4" y="38.6" transform="rotate(-90 61.4 38.6)">RX+</text>
<text x="63.3" y="38.6" transform="rotate(-90 63.3 38.6)">4</text>
<text x="65.1" y="38.6" transform="rotate(-90 65.1 38.6)">5</text>
<text x="66.9" y="38.6" transform="rotate(-90 66.9 38.6)">RX-</text>
<text x="68.8" y="38.6" transform="rotate(-90 68.8 38.6)">7</text>
<text x="70.6" y="38.6" transform="rotate(-90 70.6 38.6)">8</text>
<text x="74.3" y="38.6" transform="rotate(-90 74.3 38.6)">LED2_K</text>
<text x="77.9" y="38.6" transform="rotate(-90 77.9 38.6)">LED2_A</text>
<text x="48.7" y="175.1" transform="rotate(-90 48.7 175.1)">S1+</text>
<text x="52.3" y="176.3" transform="rotate(-90 52.3 176.3)">SCT1</text>
<text x="56" y="174.7" transform="rotate(-90 56 174.7)">S1-</text>
<text x="59.6" y="175.4" transform="rotate(-90 59.6 175.4)">NC4</text>
<text x="63.3" y="175.4" transform="rotate(-90 63.3 175.4)">NC3</text>
<text x="66.9" y="175.1" transform="rotate(-90 66.9 175.1)">S2+</text>
<text x="70.6" y="176.3" transform="rotate(-90 70.6 176.3)">SCT2</text>
<text x="74.3" y="174.7" transform="rotate(-90 74.3 174.7)">S2-</text>
<text x="48.7" y="203.1" transform="rotate(-90 48.7 203.1)">P1+</text>
<text x="52.3" y="203.1" transform="rotate(-90 52.3 203.1)">PCT1</text>
<text x="56" y="203.1" transform="rotate(-90 56 203.1)">P1-</text>
<text x="59.6" y="203.1" transform="rotate(-90 59.6 203.1)">NC1</text>
<text x="63.3" y="203.1" transform="rotate(-90 63.3 203.1)">NC2</text>
<text x="66.9" y="203.1" transform="rotate(-90 66.9 203.1)">P2+</text>
<text x="70.6" y="203.1" transform="rotate(-90 70.6 203.1)">PCT2</text>
<text x="74.3" y="203.1" transform="rotate(-90 74.3 203.1)">P2-</text>
</g>
<g font-size="1.6">
<text x="170" y="8.4" transform="rotate(-90 170 8.4)">Rev</text>
<text x="171.8" y="6.6" transform="rotate(-90 171.8 6.6)">0.2</text>
<text x="175.5" y="17.6" transform="rotate(-90 175.5 17.6)">of</text>
<text x="175.5" y="12.1" transform="rotate(-90 175.5 12.1)">22</text>
<text x="175.5" y="23" transform="rotate(-90 175.5 23)">6</text>
<text x="175.5" y="32.2" transform="rotate(-90 175.5 32.2)">Sheet</text>
<text x="84.1" y="39.5" transform="rotate(-90 84.1 39.5)">RJ45_LED</text>
<text x="175.5" y="59.3" transform="rotate(-90 175.5 59.3)">Thursday, July 03, 2008</text>
<text x="25.4" y="61.8" transform="rotate(-180 25.4 61.8)">0603R</text>
<text x="166.4" y="61.4" transform="rotate(-90 166.4 61.4)">HELIOS TEST - LAN PHY</text>
<text x="170" y="61.4" transform="rotate(-90 170 61.4)">Document Number</text>
<text x="171.8" y="61.4" transform="rotate(-90 171.8 61.4)">&lt;Doc&gt;</text>
<text x="14.6" y="70.6" transform="rotate(-90 14.6 70.6)">VCC_3_3</text>
<text x="25.4" y="71" transform="rotate(-180 25.4 71)">0603R</text>
<text x="164.6" y="68.8" transform="rotate(-90 164.6 68.8)">Title</text>
<text x="170" y="68.8" transform="rotate(-90 170 68.8)">Size</text>
<text x="171.8" y="66.9" transform="rotate(-90 171.8 66.9)">B</text>
<text x="175.5" y="68.8" transform="rotate(-90 175.5 68.8)">Date:</text>
<text x="96.7" y="76.4" transform="rotate(-180 96.7 76.4)">0603R</text>
<text x="115" y="81.9" transform="rotate(-180 115 81.9)">0603R</text>
<text x="96.7" y="87.4" transform="rotate(-180 96.7 87.4)">0603R</text>
<text x="135.3" y="90.7" transform="rotate(-90 135.3 90.7)">1206C</text>
<text x="96.7" y="105.7" transform="rotate(-180 96.7 105.7)">0603R</text>
<text x="115" y="111.2" transform="rotate(-180 115 111.2)">0603R</text>
<text x="96.7" y="116.7" transform="rotate(-180 96.7 116.7)">0603R</text>
<text x="96.7" y="142.2" transform="rotate(-180 96.7 142.2)">0603R</text>
<text x="135.3" y="141.9" transform="rotate(-90 135.3 141.9)">1206C</text>
<text x="96.7" y="153.2" transform="rotate(-180 96.7 153.2)">0603R</text>
<text x="82.3" y="202.3" transform="rotate(-90 82.3 202.3)">SOIC16_XFMR</text>
<text x="25.4" y="206.2" transform="rotate(-180 25.4 206.2)">0402C</text>
<text x="12.8" y="215" transform="rotate(-90 12.8 215)">VCC_3_3</text>
<text x="27.2" y="230" transform="rotate(-180 27.2 230)">0603R</text>
<text x="27.2" y="239.2" transform="rotate(-180 27.2 239.2)">0603R</text>
<text x="12.8" y="253.4" transform="rotate(-90 12.8 253.4)">VCC_3_3</text>
<text x="25.4" y="253.8" transform="rotate(-180 25.4 253.8)">0402C</text>
</g>
<g font-size="1.6" fill="#00f">
<text x="54.7" y="30.4" transform="rotate(-90 54.7 30.4)">LED GRN</text>
<text x="78.4" y="30.4" transform="rotate(-90 78.4 30.4)">LED YEL</text>
</g>
<g font-size="1.6" fill="#000080">
<text x="44.9" y="37.7" transform="rotate(-90 44.9 37.7)">J3</text>
<text x="82.3" y="39.5" transform="rotate(-90 82.3 39.5)">RJ45_LED</text>
<text x="32.4" y="56.3" transform="rotate(-180 32.4 56.3)">330R_1%_0603</text>
<text x="30.9" y="61.8" transform="rotate(-180 30.9 61.8)">R13</text>
<text x="32.4" y="65.5" transform="rotate(-180 32.4 65.5)">330R_1%_0603</text>
<text x="30.9" y="71" transform="rotate(-180 30.9 71)">R14</text>
<text x="102.9" y="71" transform="rotate(-180 102.9 71)">49.9_1%_0603</text>
<text x="102.2" y="76.4" transform="rotate(-180 102.2 76.4)">R21</text>
<text x="121.2" y="76.4" transform="rotate(-180 121.2 76.4)">49.9_1%_0603</text>
<text x="102.9" y="81.9" transform="rotate(-180 102.9 81.9)">49.9_1%_0603</text>
<text x="120.5" y="81.9" transform="rotate(-180 120.5 81.9)">R22</text>
<text x="102.2" y="87.4" transform="rotate(-180 102.2 87.4)">R20</text>
<text x="131.6" y="90.9" transform="rotate(-90 131.6 90.9)">C89</text>
<text x="133.3" y="90.9" transform="rotate(-90 133.3 90.9)">1000pF_1206</text>
<text x="102.9" y="100.2" transform="rotate(-180 102.9 100.2)">49.9_1%_0603</text>
<text x="102.2" y="105.7" transform="rotate(-180 102.2 105.7)">R18</text>
<text x="121.2" y="105.7" transform="rotate(-180 121.2 105.7)">49.9_1%_0603</text>
<text x="102.9" y="111.2" transform="rotate(-180 102.9 111.2)">49.9_1%_0603</text>
<text x="120.5" y="111.2" transform="rotate(-180 120.5 111.2)">R19</text>
<text x="102.2" y="116.7" transform="rotate(-180 102.2 116.7)">R17</text>
<text x="102.9" y="136.8" transform="rotate(-180 102.9 136.8)">75.0_1%_0603</text>
<text x="102.2" y="142.2" transform="rotate(-180 102.2 142.2)">R16</text>
<text x="131.6" y="142.1" transform="rotate(-90 131.6 142.1)">C88</text>
<text x="133.3" y="142.1" transform="rotate(-90 133.3 142.1)">1000pF_1206</text>
<text x="102.9" y="147.7" transform="rotate(-180 102.9 147.7)">75.0_1%_0603</text>
<text x="102.2" y="153.2" transform="rotate(-180 102.2 153.2)">R15</text>
<text x="32.1" y="200.8" transform="rotate(-180 32.1 200.8)">0.01uF_0402</text>
<text x="42" y="202.3" transform="rotate(-90 42 202.3)">T1</text>
<text x="80.4" y="202.3" transform="rotate(-90 80.4 202.3)">EPF8143S</text>
<text x="33.6" y="206.2" transform="rotate(-180 33.6 206.2)">C102</text>
<text x="33.5" y="224.5" transform="rotate(-180 33.5 224.5)">49.9_1%_0603</text>
<text x="32.7" y="230" transform="rotate(-180 32.7 230)">R24</text>
<text x="33.5" y="233.7" transform="rotate(-180 33.5 233.7)">49.9_1%_0603</text>
<text x="32.7" y="239.2" transform="rotate(-180 32.7 239.2)">R23</text>
<text x="32.1" y="248.3" transform="rotate(-180 32.1 248.3)">0.01uF_0402</text>
<text x="33.6" y="253.8" transform="rotate(-180 33.6 253.8)">C101</text>
</g>
<g font-size="1.6" fill="#f00">
<text x="53" y="58.3" transform="rotate(-90 53 58.3)">SMSC_LEDAn_A</text>
<text x="76.8" y="58.3" transform="rotate(-90 76.8 58.3)">SMSC_LEDBn_A</text>
<text x="62.2" y="61" transform="rotate(-90 62.2 61)">SMSC_TERMPHY1</text>
<text x="64" y="61" transform="rotate(-90 64 61)">SMSC_TERMPHY2</text>
<text x="67.6" y="61" transform="rotate(-90 67.6 61)">SMSC_TERMPHY3</text>
<text x="69.4" y="61" transform="rotate(-90 69.4 61)">SMSC_TERMPHY4</text>
<text x="106" y="83" transform="rotate(-90 106 83)">SMSC_TERMPHY6</text>
<text x="124.3" y="101.3" transform="rotate(-90 124.3 101.3)">SMSC_TERMPHY7</text>
<text x="106" y="112.3" transform="rotate(-90 106 112.3)">SMSC_TERMPHY5</text>
<text x="106" y="148.8" transform="rotate(-90 106 148.8)">SMSC_TERMCT3</text>
<text x="24.8" y="155.1" transform="rotate(-90 24.8 155.1)">5</text>
<text x="24.8" y="152.3" transform="rotate(-90 24.8 152.3)">SMSC_LEDAn_K</text>
<text x="26.6" y="155.1" transform="rotate(-90 26.6 155.1)">5</text>
<text x="26.6" y="152.3" transform="rotate(-90 26.6 152.3)">SMSC_LEDBn_K</text>
<text x="47.5" y="163.5" transform="rotate(-90 47.5 163.5)">SMSC_TX_P</text>
<text x="51.1" y="163.5" transform="rotate(-90 51.1 163.5)">SMSC_TERMCT1</text>
<text x="54.8" y="163.5" transform="rotate(-90 54.8 163.5)">SMSC_TX_N</text>
<text x="65.8" y="163.5" transform="rotate(-90 65.8 163.5)">SMSC_RX_P</text>
<text x="69.4" y="163.5" transform="rotate(-90 69.4 163.5)">SMSC_TERMCT2</text>
<text x="73.1" y="163.5" transform="rotate(-90 73.1 163.5)">SMSC_RX_N</text>
<text x="50.3" y="275.6" transform="rotate(-90 50.3 275.6)">5</text>
<text x="50.3" y="272.8" transform="rotate(-90 50.3 272.8)">SMSC_TPO_P</text>
<text x="53.9" y="275.6" transform="rotate(-90 53.9 275.6)">5</text>
<text x="53.9" y="272.8" transform="rotate(-90 53.9 272.8)">SMSC_TPO_N</text>
<text x="68.7" y="275.7" transform="rotate(-90 68.7 275.7)">5</text>
<text x="68.7" y="273" transform="rotate(-90 68.7 273)">SMSC_TPI_P</text>
<text x="72.4" y="275.7" transform="rotate(-90 72.4 275.7)">5</text>
<text x="72.4" y="273" transform="rotate(-90 72.4 273)">SMSC_TPI_N</text>
</g>
<g font-size="1.3">
<text x="25.1" y="2.5" transform="rotate(-90 25.1 2.5)">D</text>
<text x="68.5" y="2.5" transform="rotate(-90 68.5 2.5)">C</text>
<text x="111.9" y="2.5" transform="rotate(-90 111.9 2.5)">B</text>
<text x="155.4" y="2.5" transform="rotate(-90 155.4 2.5)">A</text>
<text x="1.7" y="30.4" transform="rotate(-90 1.7 30.4)">1</text>
<text x="177.3" y="30.4" transform="rotate(-90 177.3 30.4)">1</text>
<text x="1.7" y="85.2" transform="rotate(-90 1.7 85.2)">2</text>
<text x="177.3" y="85.2" transform="rotate(-90 177.3 85.2)">2</text>
<text x="1.7" y="140.1" transform="rotate(-90 1.7 140.1)">3</text>
<text x="177.3" y="140.1" transform="rotate(-90 177.3 140.1)">3</text>
<text x="1.7" y="194.9" transform="rotate(-90 1.7 194.9)">4</text>
<text x="177.3" y="194.9" transform="rotate(-90 177.3 194.9)">4</text>
<text x="1.7" y="249.8" transform="rotate(-90 1.7 249.8)">5</text>
<text x="177.3" y="249.8" transform="rotate(-90 177.3 249.8)">5</text>
<text x="25.1" y="278.6" transform="rotate(-90 25.1 278.6)">D</text>
<text x="68.5" y="278.6" transform="rotate(-90 68.5 278.6)">C</text>
<text x="111.9" y="278.6" transform="rotate(-90 111.9 278.6)">B</text>
<text x="155.4" y="278.6" transform="rotate(-90 155.4 278.6)">A</text>
</g>
</svg>
